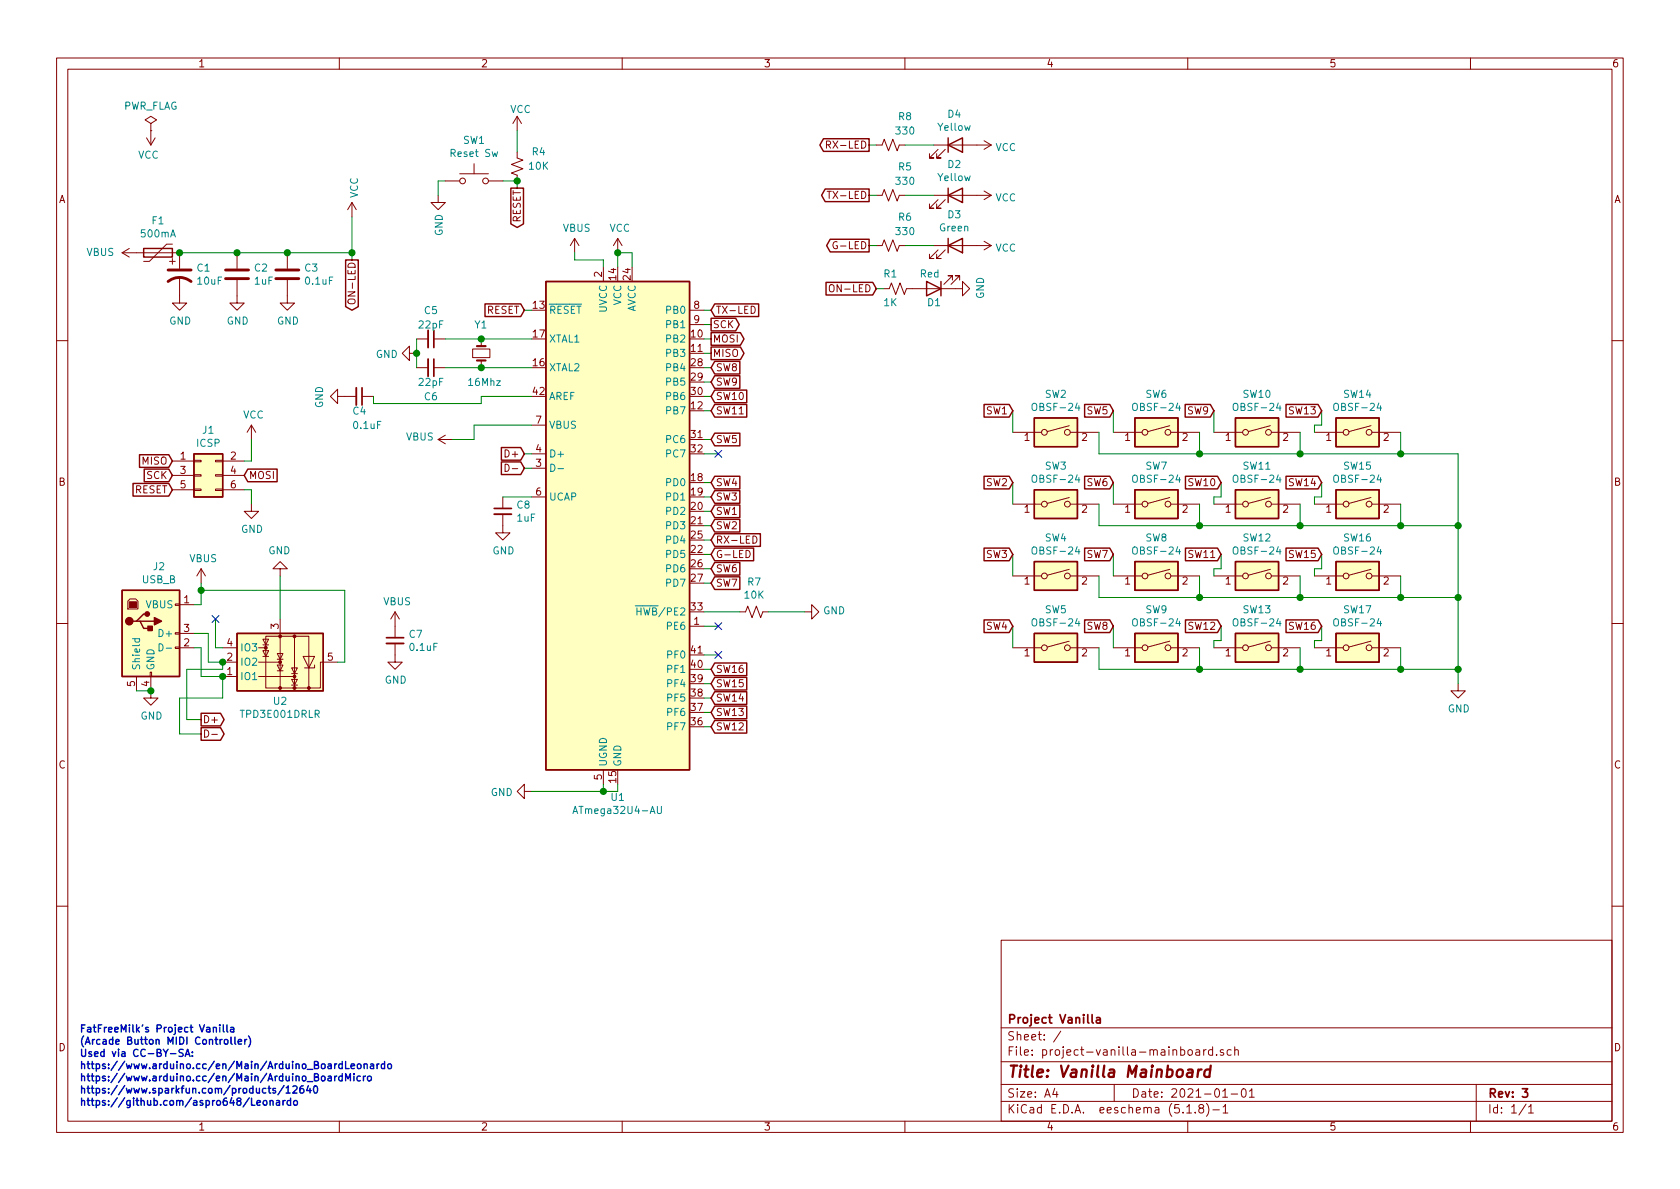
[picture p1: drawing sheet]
<svg xmlns="http://www.w3.org/2000/svg" width="297mm" height="210mm" viewBox="0 0 297 210" stroke-linecap="round" stroke-linejoin="round" font-family="sans-serif">
<g fill="none" stroke="#840000" stroke-width=".18">
<path d="M10 10.3h277v189.9h-277zM12 12.2h273v186.1h-273zM60 10.3v1.9M110 10.3v1.9M160 10.3v1.9M210 10.3v1.9M260 10.3v1.9M25.9 24.4l.8 1.2M26.7 21.8l1-.6-1-.6-1 .6 1 .6v1.3M26.7 23.1h.1M26.7 23.1v2.5M27.4 24.4l-.7 1.2"/>
<path d="M62.2 35.8l-.7 1.3M62.2 35.8v2.5M62.2 35.8l.8 1.3M77.5 34.5v1.3h1.2l-1.2 1.3-1.3-1.3h1.3M78.7 32h2.6M81.3 30.7h5.1M83.8 29v1.7M86.4 32h2.5M91.4 26.9v1l1.1 .4-2.1 .8 2.1 .7-2.1 .8 1 .4v1M91.4 20.6v2.5M91.4 20.6l-.7 1.2M91.4 20.6l.8 1.2"/>
<path d="M146.1 25.6l.6-.1 .2-.1-.1-.3-.2-.2h-.5v1.3M146.3 33.8h.7M154.9 34.5h1.1l.3-1 .8 2.1 .8-2.1 .7 2.1 .4-1.1h1M154.9 25.6h1.1l.3-1 .8 2.1 .8-2.1 .7 2.1 .4-1.1h1M165.1 34.5h10.2M165.1 25.6h10.2M165.9 26.4l-1.6 1.5h.8h-.8v-.7M165.9 35.3l-1.6 1.5h.8h-.8v-.7M167.1 26.4l-1.5 1.5h.8h-.8v-.7M167.1 35.3l-1.5 1.5h.8h-.8v-.7M174 33.8l1.3 .7M174 24.9l1.3 .7"/>
<path d="M175.3 34.5l-1.3 .8M175.3 25.6l-1.3 .8M21.6 44.7h10.1v2.8M21.6 44.7l1.3 .8M22.9 43.9l-1.3 .8M30 46.2h1M30.5 43.2h-1l-3.1 3h-1M30.5 45.7v1M31.7 49v4.6h1.3l-1.3 1.3-1.2-1.3h1.2M41.9 49.5v4.1h1.3l-1.3 1.3-1.3-1.3h1.3M41.9 44.7v2.8M50.8 49.5v4.1h1.3l-1.3 1.3-1.3-1.3h1.3"/>
<path d="M50.8 44.7v2.8M61.7 52.9a.88 .88 0 0 1 1.1 .3l-.1 .3a.83 .83 0 0 1-1.2-.1zM73.7 59.9h2M76.7 59.9h2M85.1 59.9v1.3M101.6 42.2l-.8 1.2M101.6 42.2v2.5M101.6 42.2l.8 1.2M106.7 47.2v2.6M109.2 42.2l-.7 1.2M109.2 42.2v2.5M109.2 42.2l.8 1.2"/>
<path d="M121.9 54.9h2.6M121.9 57.4h2.6M132.8 54.1a.64 .64 0 0 1 .7 .7 .64 .64 0 0 1-.7 .6zM146.7 50.5a.45 .45 0 0 1 .7 0 .88 .88 0 0 1-.2 1.1h-.4a1.07 1.07 0 0 1-.1-1.1zM148 42.8a.59 .59 0 0 0-.7 .6 .59 .59 0 0 0 .7 .5l.1-.4h-.3M154.9 43.4h1.1l.3-1 .8 2 .8-2 .7 2 .4-1h1M156.2 51h1l.4-1 .8 2.1 .7-2.1 .8 2.1 .4-1.1h9.9v-1.2l1.2 1.2-1.2 1.3v-1.3M165.1 43.4h10.2M165.9 44.2l-1.6 1.5h.8h-.8v-.7M167.1 44.2l-1.5 1.5h.8h-.8v-.7M168.4 49.5v-.7h-.8h.8l-1.5 1.5M169.7 49.5v-.7h-.8h.8l-1.6 1.5"/>
<path d="M174 42.7l1.3 .7M175.3 43.4l-1.3 .8M10 60.2h2M44.4 75.2l-.7 1.2M44.4 75.2v2.5M44.4 75.2l.8 1.2M59.7 70.1v-1.3l-1.3 1.3 1.3 1.3v-1.3h3.3M64 70.1h2M72.4 62.5v-1.3l-1.3 1.3 1.3 1.2v-1.2h1.3M73.7 65h2M76.7 65h2M77.5 77.7l1.2 .8"/>
<path d="M77.5 77.7h2.5M78.7 77l-1.2 .7M83.6 61.7h3v1.5h-3zM85.1 63.7v1.3M94 75.2h2.5M179.1 76.4h5M189.1 75.3l-3.9 1M189.2 76.4h5.1M196.8 76.4h5.1M206.8 75.3l-3.9 1M207 76.4h5.1M214.6 76.4h5.1"/>
<path d="M224.6 75.3l-3.9 1M224.8 76.4h5.1M232.4 76.4h5.1M242.4 75.3l-3.9 1M242.6 76.4h5M285 60.2h2M30.5 81.5h3.8M30.5 84.1h3.8M30.5 86.6h3.8M34.3 86.5h1.3v.2h-1.3zM34.3 81.4h1.3v.3h-1.3zM34.3 83.9h1.3v.3h-1.3z"/>
<path d="M38.1 86.5h1.3v.2h-1.3zM38.1 81.4h1.3v.3h-1.3zM38.1 83.9h1.3v.3h-1.3zM39.4 81.5h3.8M39.4 84.1h3.8M39.4 86.6h3.8M44.4 89.1v1.3h1.3l-1.3 1.3-1.2-1.3h1.2M88.9 90.9v3.3h1.3l-1.3 1.3-1.3-1.3h1.3M88.9 87.9v2M89.3 82.1a.64 .64 0 0 1 .7 .6 .64 .64 0 0 1-.7 .7zM90.6 82.9h.9M94 82.8h2.5"/>
<path d="M94 80.3h2.5M94 87.9h2.5M131.9 97.3a.64 .64 0 0 1 .7 .7 .64 .64 0 0 1-.7 .6zM133.1 94.8a.64 .64 0 0 1 .7 .6 .64 .64 0 0 1-.7 .7zM179.1 89.1h5M189.1 88l-3.9 1M189.2 89.1h5.1M196.8 89.1h5.1M206.8 88l-3.9 1M207 89.1h5.1M214.6 89.1h5.1M224.6 88l-3.9 1"/>
<path d="M224.8 89.1h5.1M232.4 89.1h5.1M242.4 88l-3.9 1M242.6 89.1h5M10 110.3h2M23 105.9h1l.4 .4v1.4h-1.8v-1.4zM24.1 119.6v2.6M26.5 118.9h.3v.7h-.3zM26.7 119.6v3.8h1.2l-1.2 1.3-1.3-1.3h1.3M31 114.4h.7v.3h-.7zM31 111.9h.7v.2h-.7zM31 106.8h.7v.3h-.7z"/>
<path d="M31.7 114.5h2.6M31.7 106.9h2.6M31.7 112h2.6M35.6 100.6l-.8 1.2M35.6 100.6v2.5M35.6 100.6l.7 1.2M39.4 119.6h2.5M39.4 117.1h2.5M39.4 114.5h2.5M45.7 119.6h6.4M45.7 117.1h3.8M45.7 114.5h1.3"/>
<path d="M46.5 113h1l-.5 1zM46.5 115.1h1l-.5 1zM46.5 114h1M46.5 116.1h1M47 112.5h7.6v9.2h-7.6zM49 115.6h1l-.5 1zM49 117.6h1l-.5 1zM49 116.6h1M49 118.6h1M49.5 100.6h1.3l-1.3-1.3-1.2 1.3h1.2v1.2M49.5 109.5v12.2M51.6 118.1h1l-.5 1z"/>
<path d="M51.6 119.1h1M52.1 112.5v9.2M53.6 116.1h2l-1 2zM55.6 117.6v.5h-1.8M59.7 117.1h-3.1v4.6h-2M69.8 113.8v3.3h1.3l-1.3 1.3-1.2-1.3h1.2M69.8 108.2l-.7 1.3M69.8 108.2v4.6M69.8 108.2l.8 1.3M121.9 110.7h2.6M130.8 108.2h1l.4-1 .8 2 .7-2 .8 2 .4-1h1M142.2 108.2h1.3v-1.3l1.3 1.3-1.3 1.3v-1.3"/>
<path d="M179.1 114.5h5M179.1 101.8h5M189.1 100.7l-3.9 1M189.1 113.4l-3.9 1M189.2 114.5h5.1M189.2 101.8h5.1M196.8 114.5h5.1M196.8 101.8h5.1M206.8 100.7l-3.9 1M206.8 113.4l-3.9 1M207 114.5h5.1M207 101.8h5.1"/>
<path d="M214.6 114.5h5.1M214.6 101.8h5.1M224.6 100.7l-3.9 1M224.6 113.4l-3.9 1M224.8 114.5h5.1M224.8 101.8h5.1M232.4 114.5h5.1M232.4 101.8h5.1M242.4 100.7l-3.9 1M242.4 113.4l-3.9 1M242.6 114.5h5M242.6 101.8h5"/>
<path d="M285 110.3h2M36.2 129.1a.64 .64 0 0 1 .7 .6 .64 .64 0 0 1-.7 .6zM37.4 129.9h1M51.6 120.1h1l-.5 1.1zM51.6 121.2h1M92.7 139.9v-1.2l-1.3 1.2 1.3 1.3v-1.3h1.3M106.7 136.1v2.6M257.8 120.9v1.3h1.3l-1.3 1.2-1.3-1.2h1.3M10 160.2h2M177 166.3h108v32h-108zM285 160.2h2M60 198.3v1.9"/>
<path d="M110 198.3v1.9M160 198.3v1.9M177 194.8h108M177 191.8h108M177 187.8h108M177 181.8h108M186.5 192.5l-.4 1h1M186.8 193v1M187.6 182.3l-1.3 2M197 191.8v3M209.8 195.8l.5-.5v1.5M209.8 196.8h.9"/>
<path d="M210 198.3v1.9M210.1 185.7l.2-.1 .4 .1v.8l-.2 .1-.4-.1zM211.3 196.7v.1M211.5 185.7h.5l.1 .9M212.1 186h-.5l-.2 .3 .1 .2 .1 .1 .5-.1M212.2 196l-.2-.3v-.2l.2-.2 .5 .1 .1 .2v.2l-.7 .2a.48 .48 0 0 0-.1 .7l.2 .1 .6-.1a.48 .48 0 0 0-.3-.7M212.8 185.6v1M213.3 185.6l-.3 .1-.2 .2M213.3 195.1a1.71 1.71 0 0 1 0 2.3M214.4 185.7l-.4-.1-.3 .3v.6l.3 .1 .4-.1M214.4 185.1v1.5M214.5 196.3h1.1"/>
<path d="M215.1 186.5v.1M216.2 193l.4-.5v1.5M216.2 194h.8M216.3 195.8l.4-.5v1.5M216.3 196.8h.8M216.3 185.7l-.3-.1-.3 .2 .1 .2 .5 .2v.3h-.6M217.7 185.7l-.5-.1-.2 .3 .1 .6h.6M217.7 193.5h1.1M218.3 185.7l.2-.1 .4 .1v.9M218.3 185.1v1.5M219.6 192.7l.4-.2a.94 .94 0 0 1 0 1.5 .82 .82 0 0 1-.4-1.3zM220.9 193l.4-.5v1.5"/>
<path d="M220.9 194h.9M260 198.3v1.9M261 191.8v6.5M269.8 195.2l-1.2 2M270.3 195.8l.4-.5v1.5M270.3 196.8h.8"/>
<circle cx="81.8" cy="32" r=".51"/>
<circle cx="85.9" cy="32" r=".51"/>
<circle cx="184.7" cy="76.4" r=".51"/>
<circle cx="188.7" cy="76.4" r=".51"/>
<circle cx="202.4" cy="76.4" r=".51"/>
<circle cx="206.5" cy="76.4" r=".51"/>
<circle cx="220.2" cy="76.4" r=".51"/>
<circle cx="224.3" cy="76.4" r=".51"/>
<circle cx="238" cy="76.4" r=".51"/>
<circle cx="242.1" cy="76.4" r=".51"/>
<circle cx="184.7" cy="89.1" r=".51"/>
<circle cx="188.7" cy="89.1" r=".51"/>
<circle cx="202.4" cy="89.1" r=".51"/>
<circle cx="206.5" cy="89.1" r=".51"/>
<circle cx="220.2" cy="89.1" r=".51"/>
<circle cx="224.3" cy="89.1" r=".51"/>
<circle cx="238" cy="89.1" r=".51"/>
<circle cx="242.1" cy="89.1" r=".51"/>
<circle cx="184.7" cy="114.5" r=".51"/>
<circle cx="184.7" cy="101.8" r=".51"/>
<circle cx="188.7" cy="101.8" r=".51"/>
<circle cx="188.7" cy="114.5" r=".51"/>
<circle cx="202.4" cy="114.5" r=".51"/>
<circle cx="202.4" cy="101.8" r=".51"/>
<circle cx="206.5" cy="101.8" r=".51"/>
<circle cx="206.5" cy="114.5" r=".51"/>
<circle cx="220.2" cy="101.8" r=".51"/>
<circle cx="220.2" cy="114.5" r=".51"/>
<circle cx="224.3" cy="101.8" r=".51"/>
<circle cx="224.3" cy="114.5" r=".51"/>
<circle cx="238" cy="114.5" r=".51"/>
<circle cx="238" cy="101.8" r=".51"/>
<circle cx="242.1" cy="101.8" r=".51"/>
<circle cx="242.1" cy="114.5" r=".51"/>
</g>
<path d="M76.7 58.4v3.1M64 68.6v3M76.7 63.5v3M87.4 89.9h3M68.3 112.8h3.1M193.1 179.4v1.3l.2 .2M193.9 180h.6v.9M194.5 180.3l-.5 .1-.2 .2 .1 .2 .1 .1 .5-.1M269.2 192.5h.9l-.5 .6 .4 .1v.7l-.2 .1-.6-.1" fill="none" stroke="#840000" stroke-width=".3"/>
<path d="M210.1 189.2h.7l.1 .2-.2 1M210.9 189.6l-.7 .1a.4 .4 0 0 0-.4 .3 .4 .4 0 0 0 .3 .4l.7-.1M211.9 189.1l-.2 1.3M212.4 189.1a.54 .54 0 0 0-.6 .4M214 189.2a.68 .68 0 0 0-1 .3l-.1 .6 .2 .2 .1 .1 .6-.1M214.1 188.4l-.3 2" fill="none" stroke="#840000" stroke-width=".41"/>
<g fill="#ffffc2" stroke="#ffffc2" stroke-width=".18">
<path d="M34.3 80.3h5.1v7.6h-5.1z"/>
<path d="M41.9 112h15.2v10.2h-15.2z"/>
<path d="M182.9 99.3h7.6v5.1h-7.6z"/>
<path d="M200.7 73.9h7.6v5.1h-7.6z"/>
<path d="M182.9 86.6h7.6v5.1h-7.6z"/>
<path d="M200.7 86.6h7.6v5.1h-7.6z"/>
<path d="M200.7 99.3h7.6v5.1h-7.6z"/>
<path d="M182.9 112h7.6v5.1h-7.6z"/>
<path d="M200.7 112h7.6v5.1h-7.6z"/>
<path d="M218.4 73.9h7.7v5.1h-7.7z"/>
<path d="M218.4 86.6h7.7v5.1h-7.7z"/>
<path d="M236.2 86.6h7.6v5.1h-7.6z"/>
<path d="M218.4 99.3h7.7v5.1h-7.7z"/>
<path d="M236.2 99.3h7.6v5.1h-7.6z"/>
<path d="M236.2 112h7.6v5.1h-7.6z"/>
<path d="M182.9 73.9h7.6v5.1h-7.6z"/>
<path d="M21.6 104.4h10.1v15.2h-10.1z"/>
<path d="M96.5 49.8h25.4v86.3h-25.4z"/>
<path d="M236.2 73.9h7.6v5.1h-7.6z"/>
<path d="M218.4 112h7.7v5.1h-7.7z"/>
</g>
<g fill="none" stroke="#840000" stroke-width=".25">
<path d="M90.3 33.3h2.3v6.3l-1.2 .6-1.1-.6zM145.6 24.5h8.1v2.3h-8.1l-.6-1.2zM145.9 33.4h7.8v2.3h-7.8l-.6-1.2zM167.6 25.6l2.6-1.2v2.5zM167.6 34.5l2.6-1.2v2.5zM167.6 24.4v2.5M167.6 33.3v2.5M25.4 43.9h5.1v1.6h-5.1zM61.1 46h2.2v8.2l-1.1 .7-1.1-.7zM85.8 53.7h6.3l.6 1.2-.6 1.1h-6.3zM96.5 49.8h25.4v86.3h-25.4zM125.7 56.3h4.4l.6 1.1-.6 1.1h-4.4z"/>
<path d="M125.7 58.8h5.2l.6 1.1-.6 1.2h-5.2zM126.4 53.7h7.7v2.3h-7.7l-.7-1.1zM146 49.9h8.3l.6 1.1-.6 1.2h-8.3zM146.8 42.3h6.9v2.2h-6.9l-.6-1.1zM163.8 49.8l2.6 1.2-2.6 1.3zM166.4 49.8v2.5M167.6 43.4l2.6-1.2v2.5zM167.6 42.2v2.5M88.6 79.1h3.5l.6 1.2-.6 1.1h-3.5zM125.7 61.4h5.2l.6 1.1-.6 1.1h-5.2zM126.4 69h5.6v2.2h-5.6l-.7-1.1zM126.4 76.6h4.4v2.2h-4.4l-.7-1.1z"/>
<path d="M126.4 71.5h5.6v2.3h-5.6l-.7-1.2zM126.4 63.9h4.4v2.2h-4.4l-.7-1.1zM126.4 66.4h4.4v2.3h-4.4l-.7-1.1zM174 71.5h4.4l.7 1.1-.7 1.2h-4.4zM182.9 73.9h7.6v5.1h-7.6zM191.8 71.5h4.4l.6 1.1-.6 1.2h-4.4zM200.7 73.9h7.6v5.1h-7.6zM209.5 71.5h4.5l.6 1.1-.6 1.2h-4.5zM218.4 73.9h7.7v5.1h-7.7zM227.4 71.5h5.6l.7 1.1-.7 1.2h-5.6zM236.2 73.9h7.6v5.1h-7.6zM23.5 85.5h6.3l.7 1.1-.7 1.1h-6.3z"/>
<path d="M24.7 80.4h5.1l.7 1.1-.7 1.1h-5.1zM25.5 83h4.3l.7 1.1-.7 1.1h-4.3zM34.3 80.3h5.1v7.6h-5.1zM43.8 83h5.2v2.2h-5.2l-.6-1.1zM88.6 81.7h3.5l.6 1.1-.6 1.1h-3.5zM126.4 91.8h4.4v2.3h-4.4l-.7-1.1zM126.4 89.3h4.4v2.2h-4.4l-.7-1.1zM126.4 96.9h6.8v2.3h-6.8l-.7-1.2zM126.4 94.4h8v2.2h-8l-.7-1.1zM126.4 84.2h4.4v2.3h-4.4l-.7-1.2zM126.4 86.8h4.4v2.2h-4.4l-.7-1.1zM126.4 99.5h4.4v2.2h-4.4l-.7-1.1z"/>
<path d="M174 84.2h4.4l.7 1.1-.7 1.2h-4.4zM174 96.9h4.4l.7 1.1-.7 1.2h-4.4zM182.9 99.3h7.6v5.1h-7.6zM182.9 86.6h7.6v5.1h-7.6zM191.8 96.9h4.4l.6 1.1-.6 1.2h-4.4zM191.8 84.2h4.4l.6 1.1-.6 1.2h-4.4zM200.7 86.6h7.6v5.1h-7.6zM200.7 99.3h7.6v5.1h-7.6zM209.6 96.9h5.7l.6 1.1-.6 1.2h-5.7zM209.6 84.2h5.7l.6 1.1-.6 1.2h-5.7zM218.4 86.6h7.7v5.1h-7.7zM218.4 99.3h7.7v5.1h-7.7z"/>
<path d="M227.4 96.9h5.6l.7 1.1-.7 1.2h-5.6zM227.4 84.2h5.6l.7 1.1-.7 1.2h-5.6zM236.2 86.6h7.6v5.1h-7.6zM236.2 99.3h7.6v5.1h-7.6zM21.6 104.4h10.1v15.2h-10.1zM24.1 109.8h.7l.6 1.3h1.3M24.8 109.8h2.5M26 108.6h-.6l-1.3 1.2h-.6M41.9 112h15.2v10.2h-15.2zM126.4 119.8h5.6v2.2h-5.6l-.7-1.1zM126.4 102h4.4v2.2h-4.4l-.7-1.1zM126.4 117.2h5.6v2.3h-5.6l-.7-1.1z"/>
<path d="M174 109.6h4.4l.7 1.1-.7 1.2h-4.4zM182.9 112h7.6v5.1h-7.6zM191.8 109.6h4.4l.6 1.1-.6 1.2h-4.4zM200.7 112h7.6v5.1h-7.6zM209.6 109.6h5.7l.6 1.1-.6 1.2h-5.7zM218.4 112h7.7v5.1h-7.7zM227.4 109.6h5.6l.7 1.1-.7 1.2h-5.6zM236.2 112h7.6v5.1h-7.6zM35.6 128.7h3.4l.6 1.1-.6 1.1h-3.4zM35.6 126.1h3.4l.6 1.1-.6 1.2h-3.4zM126.4 124.9h5.6v2.2h-5.6l-.7-1.1zM126.4 127.4h5.6v2.2h-5.6l-.7-1.1z"/>
<path d="M126.4 122.3h5.6v2.3h-5.6l-.7-1.2z"/>
</g>
<g fill="#840000" stroke="#840000" stroke-width=".18">
<path d="M22.9 106.4h1.2v1h-1.2z"/>
<circle cx="54.6" cy="121.7" r=".25"/>
<circle cx="52.1" cy="112.5" r=".25"/>
<circle cx="52.1" cy="119.6" r=".25"/>
<circle cx="52.1" cy="121.7" r=".25"/>
<circle cx="49.5" cy="112.5" r=".25"/>
<circle cx="49.5" cy="117.1" r=".25"/>
<circle cx="49.5" cy="121.7" r=".25"/>
<circle cx="47" cy="114.5" r=".25"/>
</g>
<g fill="none" stroke="#008484" stroke-width=".18">
<path d="M190.4 71.3l-.3 .9h.8M208.2 71.3l-.3 .9h.8M226 71.3l-.3 .9h.8M243.8 71.3l-.3 .9h.8M97.4 82.1a.64 .64 0 0 1 .7 .6 .64 .64 0 0 1-.7 .7zM98.7 82.9h.9M190.4 96.7l-.3 .9h.8M190.4 84l-.3 .9h.8M208.2 84l-.3 .9h.8M208.2 96.7l-.3 .9h.8M226 84l-.3 .9h.8M226 96.7l-.3 .9h.8"/>
<path d="M243.8 84l-.3 .9h.8M243.8 96.7l-.3 .9h.8M23.4 112.9h1.3M23.9 112.9v.4l.2 .3 .5-.1v-.6M28.1 113.8a.64 .64 0 0 1 .7 .7 .64 .64 0 0 1-.7 .6zM29.4 114.6h1M112.3 107.1h1.3M112.6 107.5v1.3M112.6 108.1h.7M190.4 109.4l-.3 .9h.8M208.2 109.4l-.3 .9h.8M226 109.4l-.3 .9h.8"/>
<path d="M243.8 109.4l-.3 .9h.8M101.3 143.9l.4-1.3 .4 1.3M101.4 143.5h.6M116.2 142.6v1l.3 .3 .3-.1 .1-.2v-1"/>
</g>
<path d="M29.7 49.8a3.3 3.3 0 0 1 4.1 0M29.7 47.7h4.1M39.9 49.3h4M39.9 47.7h4M48.8 49.3h4M48.8 47.7h4" fill="none" stroke="#840000" stroke-width=".51"/>
<path d="M75.7 58.4v3.1M63 68.6v3M75.7 63.5v3M87.4 90.9h3M68.3 113.8h3.1" fill="none" stroke="#840000" stroke-width=".33"/>
<g fill="#840000" stroke="#840000" stroke-width=".25">
<path d="M26.2 110.7h.7v.8h-.7z"/>
<path d="M27.3 109.2l1.3 .6-1.3 .7z"/>
<circle cx="22.9" cy="109.8" r=".63"/>
<circle cx="26" cy="108.6" r=".38"/>
</g>
<path d="M84.3 61.2h1.6M84.3 63.7h1.6" fill="none" stroke="#840000" stroke-width=".38"/>
<g fill="none" stroke="#008400" stroke-width=".18">
<path d="M62.2 38.3v7.7M78.7 32h-1.2v2.5M88.9 32h2.5v1.3M91.4 23.1v3.8M153.7 25.6h1.2M153.7 34.5h1.2M160 25.6h5.1M160 34.5h5.1M31.7 44.7h30.5M73.7 59.9v5.1M78.7 59.9h15.3M92.7 54.9h1.3"/>
<path d="M101.6 44.7v1.3h5.1v1.2M109.2 47.2v-2.5h2.6v2.5M124.5 54.9h1.2M124.5 57.4h1.2M124.5 59.9h1.2M153.7 43.4h1.2M154.9 51h1.3M160 43.4h5.1M44.4 77.7v3.8h-1.2M66 70.1v1.3h19.1v-1.3h8.9M78.7 65h15.3M94 75.2h-10.2v2.5h-3.8"/>
<path d="M124.5 77.7h1.2M124.5 62.5h1.2M124.5 65h1.2M124.5 67.6h1.2M124.5 70.1h1.2M124.5 72.6h1.2M179.1 72.6v3.8M194.3 76.4v3.9h63.5v40.6M196.8 72.6v3.8M212.1 76.4v3.9M214.6 72.6v3.8M229.9 76.4v3.9"/>
<path d="M233.7 72.6v2.6h-1.3v1.2M247.6 76.4v3.9M43.2 86.6h1.2v2.5M88.9 87.9h5.1M92.7 80.3h1.3M92.7 82.8h1.3M124.5 87.9h1.2M124.5 80.3h2.5M124.5 95.5h1.2M124.5 85.3h1.2M124.5 90.4h1.2M124.5 93h1.2"/>
<path d="M124.5 98h1.2M179.1 85.3v3.8M179.1 98v3.8M194.3 89.1v3.9h63.5M196.8 85.3v3.8M196.8 98v3.8M212.1 89.1v3.9M215.9 85.3v2.6h-1.3v1.2M215.9 98v2.6h-1.3v1.2M229.9 89.1v3.9M233.7 85.3v2.6h-1.3v1.2M233.7 98v2.6h-1.3v1.2"/>
<path d="M247.6 89.1v3.9M34.3 112h2.5v5.1h2.6v1.3h-6.4v8.8h2.6M34.3 114.5h1.3v5.1h3.8v3.8h-7.7v6.4h3.9M35.6 104.4h25.4v12.7h-1.3M35.6 103.1v3.8h-1.3M38.1 109.5v5h1.3M49.5 101.8v7.7M124.5 118.4h1.2M124.5 100.6h1.2M124.5 103.1h1.2M124.5 110.7h2.5M124.5 115.8h2.5"/>
<path d="M124.5 108.2h6.3M135.9 108.2h6.3M179.1 110.7v3.8M194.3 114.5v3.9h63.5M194.3 101.8v3.9h63.5M196.8 110.7v3.8M212.1 101.8v3.9M212.1 114.5v3.9M215.9 110.7v2.6h-1.3v1.2M229.9 101.8v3.9M229.9 114.5v3.9M233.7 110.7v2.6h-1.3v1.2"/>
<path d="M247.6 101.8v3.9M247.6 114.5v3.9M24.1 122.2h2.6M106.7 138.7v1.2M109.2 138.7v1.2h-15.2M124.5 123.4h1.2M124.5 120.9h1.2M124.5 126h1.2M124.5 128.5h1.2"/>
</g>
<g fill="none" stroke="#0000c2" stroke-width=".25">
<path d="M32.4 185.6l-.5-.1-.3 .3 .2 .3 .5 .2v.4l-.1 .1h-.6M32.7 186.8l.5-1.3 .4 1.3M32.9 186.5h.6M34 186.7v.1M34 186v.2M38.9 181.2v.2M38.9 181.7v.8M39.5 181.2v1.1l.1 .2M40.1 181.2v1.1l.2 .2M40.8 181.7h.5v.8M41.3 182h-.4l-.2 .2 .1 .2h.5M41.5 183.4v1.1l.2 .2"/>
<path d="M42.1 184.2l.6-.1v-.2l-.4-.1-.2 .2 .1 .6h.5M43.3 183.8v.9M43.6 183.8l-.2 .1-.1 .1M43.9 183.2a1.47 1.47 0 0 1 0 1.9M46.7 194.7l.3-.1 .1 .1v.7h-.3l-.3-.2zM47.8 194.7l.1-.1 .3 .1 .1 .7M47.8 194.6v.8M48.9 194.7h.5v.7M49.4 194.9l-.4 .1-.2 .1 .1 .3h.5M50 194.6v.8M50.2 192l-1.1 1.6M50.4 194.6l-.4 .2"/>
<path d="M50.6 192.4l.4-.4v1.3M50.6 193.3h.7M51.4 194.7l-.4-.1-.2 .2 .1 .6h.5M51.4 194.2v1.2M51.8 192.1l.5-.1 .2 .1v.3v.2l-.8 .7h.8M52 194.7l.3-.1 .2 .1v.7h-.3l-.2-.1-.1-.5zM53.6 192l-.4 .1a.87 .87 0 0 0 0 1.2l.4-.1 .1-.4-.2-.3h-.3l-.2 .3M54.5 192l-.3 .9h.8M54.8 192.5v.8M55.5 192.1l.2-.1a.67 .67 0 0 1 .5 .7 .67 .67 0 0 1-.5 .6l-.3-.5zM59.2 190.3v.8M59.5 190.3l-.3 .2"/>
<path d="M60.5 190.3h-.4l-.2 .2 .1 .6h.5M60.5 189.9v1.2M61.1 191.1v-1.2l.4 .9 .5-.9v1.2M62.1 188.5l.6-.1-.1-.2-.3-.1-.2 .2v.6h.5M62.6 189.9v.1M62.6 190.3v.8M63.2 188.3l.2-.2 .4 .2v.4l-.1 .2-.3 .1-.2-.2zM63.7 190.3h-.4l-.2 .2 .1 .6h.5M64.3 190.3v.8M64.4 188.3l.2-.2 .3 .1v.8M64.4 188.1v.9M64.6 190.3l-.3 .2"/>
<path d="M65.1 190.3h.3l.3 .2-.2 .6h-.3l-.2-.2zM65.5 188.2h.5l.1 .8M66.1 188.4l-.4 .1-.2 .2v.2h.6M66.7 188.1v.9M67 188.1l-.3 .3M68 188.2l-.4-.1-.2 .3 .1 .5h.5M68 187.7v1.3M68.6 188.3l.2-.2 .4 .2v.4l-.1 .2-.3 .1-.2-.2z"/>
</g>
<g fill="#008400" stroke="#008400" stroke-width=".25">
<circle cx="62.2" cy="44.7" r=".51"/>
<circle cx="26.7" cy="122.2" r=".51"/>
<circle cx="106.7" cy="139.9" r=".51"/>
<circle cx="109.2" cy="44.7" r=".51"/>
<circle cx="229.9" cy="118.4" r=".51"/>
<circle cx="73.7" cy="62.5" r=".51"/>
<circle cx="91.4" cy="32" r=".51"/>
<circle cx="85.1" cy="59.9" r=".51"/>
<circle cx="85.1" cy="65" r=".51"/>
<circle cx="247.7" cy="118.4" r=".51"/>
<circle cx="212.1" cy="118.4" r=".51"/>
<circle cx="50.8" cy="44.7" r=".51"/>
<circle cx="229.9" cy="105.7" r=".51"/>
<circle cx="212.1" cy="93" r=".51"/>
<circle cx="229.9" cy="93" r=".51"/>
<circle cx="35.6" cy="104.4" r=".51"/>
<circle cx="247.7" cy="93" r=".51"/>
<circle cx="41.9" cy="44.7" r=".51"/>
<circle cx="31.8" cy="44.7" r=".51"/>
<circle cx="257.8" cy="105.7" r=".51"/>
<circle cx="212.1" cy="105.7" r=".51"/>
<circle cx="257.8" cy="93" r=".51"/>
<circle cx="39.4" cy="117.1" r=".51"/>
<circle cx="247.7" cy="80.3" r=".51"/>
<circle cx="229.9" cy="80.3" r=".51"/>
<circle cx="212.1" cy="80.3" r=".51"/>
<circle cx="39.4" cy="119.6" r=".51"/>
<circle cx="247.7" cy="105.7" r=".51"/>
<circle cx="257.8" cy="118.4" r=".51"/>
</g>
<path d="M126.4 79.6l1.2 1.3M127.6 79.6l-1.2 1.3M37.5 108.9l1.2 1.2M38.7 108.9l-1.2 1.2M126.4 115.2l1.2 1.2M126.4 110.1l1.2 1.2M127.6 115.2l-1.2 1.2M127.6 110.1l-1.2 1.2" fill="none" stroke="#000084" stroke-width=".18"/>
<text font-size="2.8" fill="#840000" x="178" y="190.5">Title: Vanilla Mainboard</text>
<g font-size="2.1" fill="#840000">
<text x="178" y="184">Sheet: /</text>
<text x="178" y="181">Project Vanilla</text>
<text x="178" y="186.7">File: project-vanilla-mainboard.sch</text>
<text x="178" y="196.9">KiCad E.D.A. eeschema (5.1.8)-1</text>
<text x="178" y="194.1">Size: A4</text>
<text x="200" y="194.1">Date: 2021-01-01</text>
<text x="263" y="194.1">Rev: 3</text>
<text x="263" y="196.9">Id: 1/1</text>
</g>
<g font-size="1.8" fill="#840000">
<text x="35" y="11.9">1</text>
<text x="85" y="11.9">2</text>
<text x="135" y="11.9">3</text>
<text x="185" y="11.9">4</text>
<text x="235" y="11.9">5</text>
<text x="285" y="11.9">6</text>
<text x="146.8" y="26.3">RX-LED</text>
<text x="10.4" y="35.9">A</text>
<text x="147" y="35.2">TX-LED</text>
<text x="285.4" y="35.9">A</text>
<text x="92.1" y="39.4" transform="rotate(-90 92.1 39.4)">RESET</text>
<text x="147.9" y="44.1">G-LED</text>
<text x="62.9" y="53" transform="rotate(-90 62.9 53)">ON-LED</text>
<text x="106.4" y="49" transform="rotate(-90 106.4 49)">2</text>
<text x="109" y="49.5" transform="rotate(-90 109 49.5)">14</text>
<text x="111.5" y="49.5" transform="rotate(-90 111.5 49.5)">24</text>
<text x="147.4" y="51.7">ON-LED</text>
<text x="86" y="55.5">RESET</text>
<text x="94.3" y="54.6">13</text>
<text x="94.3" y="59.7">17</text>
<text x="122.2" y="59.7">10</text>
<text x="122.7" y="54.6">8</text>
<text x="122.7" y="57.1">9</text>
<text x="126" y="58">SCK</text>
<text x="126.5" y="55.5">TX-LED</text>
<text x="94.3" y="64.8">16</text>
<text x="122.2" y="62.2">11</text>
<text x="122.2" y="64.8">28</text>
<text x="126" y="63.1">MISO</text>
<text x="126" y="60.6">MOSI</text>
<text x="126.5" y="65.7">SW8</text>
<text x="94.3" y="69.8">42</text>
<text x="122.2" y="67.3">29</text>
<text x="122.2" y="69.8">30</text>
<text x="126.5" y="70.7">SW10</text>
<text x="126.5" y="68.2">SW9</text>
<text x="94.8" y="74.9">7</text>
<text x="122.2" y="72.4">12</text>
<text x="122.2" y="77.5">31</text>
<text x="126.5" y="73.3">SW11</text>
<text x="174.4" y="73.3">SW1</text>
<text x="181.1" y="78">1</text>
<text x="191.3" y="78">2</text>
<text x="192.2" y="73.3">SW5</text>
<text x="198.9" y="78">1</text>
<text x="209.1" y="78">2</text>
<text x="210" y="73.3">SW9</text>
<text x="216.7" y="78">1</text>
<text x="226.8" y="78">2</text>
<text x="228.1" y="73.3">SW13</text>
<text x="234.5" y="78">1</text>
<text x="244.6" y="78">2</text>
<text x="25.2" y="82.2">MISO</text>
<text x="31.9" y="81.3">1</text>
<text x="31.9" y="83.8">3</text>
<text x="40.8" y="81.3">2</text>
<text x="40.8" y="83.8">4</text>
<text x="89.6" y="80.9">D+</text>
<text x="94.8" y="82.5">3</text>
<text x="94.8" y="80">4</text>
<text x="122.2" y="80">32</text>
<text x="126.5" y="78.4">SW5</text>
<text x="10.4" y="85.9">B</text>
<text x="23.8" y="87.2">RESET</text>
<text x="26" y="84.7">SCK</text>
<text x="31.9" y="86.4">5</text>
<text x="40.8" y="86.4">6</text>
<text x="44" y="84.7">MOSI</text>
<text x="94.8" y="87.6">6</text>
<text x="122.2" y="85.1">18</text>
<text x="122.2" y="87.6">19</text>
<text x="126.5" y="86">SW4</text>
<text x="126.5" y="88.5">SW3</text>
<text x="174.4" y="86">SW2</text>
<text x="192.2" y="86">SW6</text>
<text x="210.3" y="86">SW10</text>
<text x="228.1" y="86">SW14</text>
<text x="285.4" y="85.9">B</text>
<text x="122.2" y="90.2">20</text>
<text x="122.2" y="92.7">21</text>
<text x="122.2" y="95.2">25</text>
<text x="126.5" y="93.6">SW2</text>
<text x="126.5" y="91.1">SW1</text>
<text x="181.1" y="90.7">1</text>
<text x="191.3" y="90.7">2</text>
<text x="198.9" y="90.7">1</text>
<text x="209.1" y="90.7">2</text>
<text x="216.7" y="90.7">1</text>
<text x="226.8" y="90.7">2</text>
<text x="234.5" y="90.7">1</text>
<text x="244.6" y="90.7">2</text>
<text x="122.2" y="97.8">22</text>
<text x="122.2" y="100.3">26</text>
<text x="126.5" y="98.7">G-LED</text>
<text x="126.5" y="96.1">RX-LED</text>
<text x="126.5" y="101.2">SW6</text>
<text x="174.4" y="98.7">SW3</text>
<text x="192.2" y="98.7">SW7</text>
<text x="210.3" y="98.7">SW11</text>
<text x="228.1" y="98.7">SW15</text>
<text x="32.5" y="106.7">1</text>
<text x="122.2" y="102.9">27</text>
<text x="122.2" y="107.9">33</text>
<text x="126.5" y="103.8">SW7</text>
<text x="181.1" y="103.4">1</text>
<text x="191.3" y="103.4">2</text>
<text x="198.9" y="103.4">1</text>
<text x="209.1" y="103.4">2</text>
<text x="216.7" y="103.4">1</text>
<text x="226.8" y="103.4">2</text>
<text x="234.5" y="103.4">1</text>
<text x="244.6" y="103.4">2</text>
<text x="32.5" y="111.8">3</text>
<text x="49.3" y="111.2" transform="rotate(-90 49.3 111.2)">3</text>
<text x="122.7" y="110.5">1</text>
<text x="174.4" y="111.4">SW4</text>
<text x="192.2" y="111.4">SW8</text>
<text x="210.3" y="111.4">SW12</text>
<text x="228.1" y="111.4">SW16</text>
<text x="32.5" y="114.3">2</text>
<text x="40.2" y="119.4">1</text>
<text x="40.2" y="116.8">2</text>
<text x="40.2" y="114.3">4</text>
<text x="57.9" y="116.8">5</text>
<text x="122.2" y="118.1">40</text>
<text x="122.2" y="115.6">41</text>
<text x="126.5" y="119">SW16</text>
<text x="181.1" y="116.1">1</text>
<text x="191.3" y="116.1">2</text>
<text x="198.9" y="116.1">1</text>
<text x="209.1" y="116.1">2</text>
<text x="216.7" y="116.1">1</text>
<text x="226.8" y="116.1">2</text>
<text x="234.5" y="116.1">1</text>
<text x="244.6" y="116.1">2</text>
<text x="23.9" y="121.4" transform="rotate(-90 23.9 121.4)">5</text>
<text x="26.4" y="121.4" transform="rotate(-90 26.4 121.4)">4</text>
<text x="122.2" y="125.7">37</text>
<text x="122.2" y="123.2">38</text>
<text x="122.2" y="120.6">39</text>
<text x="126.5" y="124.1">SW14</text>
<text x="126.5" y="121.5">SW15</text>
<text x="35.8" y="127.9">D+</text>
<text x="122.2" y="128.3">36</text>
<text x="126.5" y="126.6">SW13</text>
<text x="126.5" y="129.2">SW12</text>
<text x="10.4" y="135.9">C</text>
<text x="106.4" y="137.9" transform="rotate(-90 106.4 137.9)">5</text>
<text x="285.4" y="135.9">C</text>
<text x="109" y="138.4" transform="rotate(-90 109 138.4)">15</text>
<text x="10.4" y="185.9">D</text>
<text x="285.4" y="185.9">D</text>
<text x="35" y="199.9">1</text>
<text x="85" y="199.9">2</text>
<text x="135" y="199.9">3</text>
<text x="185" y="199.9">4</text>
<text x="235" y="199.9">5</text>
<text x="285" y="199.9">6</text>
</g>
<g font-size="1.8" fill="#008484">
<text x="21.7" y="19.4">PWR_FLAG</text>
<text x="90.2" y="20">VCC</text>
<text x="158.5" y="23.8">330</text>
<text x="158.9" y="21.3">R8</text>
<text x="165.9" y="23.1">Yellow</text>
<text x="167.6" y="20.8">D4</text>
<text x="24.4" y="28.1">VCC</text>
<text x="79.9" y="27.8">Reset Sw</text>
<text x="81.9" y="25.4">SW1</text>
<text x="94.1" y="27.5">R4</text>
<text x="167.6" y="29.7">D2</text>
<text x="176" y="26.7">VCC</text>
<text x="63.3" y="35" transform="rotate(-90 63.3 35)">VCC</text>
<text x="93.6" y="30">10K</text>
<text x="158.5" y="32.7">330</text>
<text x="158.9" y="30.1">R5</text>
<text x="165.9" y="32">Yellow</text>
<text x="176" y="35.6">VCC</text>
<text x="25" y="42">500mA</text>
<text x="26.9" y="39.7">F1</text>
<text x="78.3" y="41.8" transform="rotate(-90 78.3 41.8)">GND</text>
<text x="99.5" y="41">VBUS</text>
<text x="107.7" y="41">VCC</text>
<text x="158.5" y="41.6">330</text>
<text x="158.9" y="39">R6</text>
<text x="166.2" y="40.9">Green</text>
<text x="167.6" y="38.6">D3</text>
<text x="15.3" y="45.3">VBUS</text>
<text x="176" y="44.5">VCC</text>
<text x="34.9" y="48">C1</text>
<text x="35" y="50.3">10uF</text>
<text x="45" y="48">C2</text>
<text x="45.1" y="50.3">1uF</text>
<text x="53.9" y="48">C3</text>
<text x="54.1" y="50.3">0.1uF</text>
<text x="156.3" y="49.1">R1</text>
<text x="162.7" y="49.1">Red</text>
<text x="174" y="52.9" transform="rotate(-90 174 52.9)">GND</text>
<text x="29.9" y="57.4">GND</text>
<text x="40.1" y="57.4">GND</text>
<text x="49" y="57.4">GND</text>
<text x="74.1" y="58.1">22pF</text>
<text x="75.1" y="55.5">C5</text>
<text x="84" y="58.1">Y1</text>
<text x="97" y="55.5">RESET</text>
<text x="107.3" y="55.3" transform="rotate(-90 107.3 55.3)">UVCC</text>
<text x="109.9" y="54" transform="rotate(-90 109.9 54)">VCC</text>
<text x="112.4" y="55.3" transform="rotate(-90 112.4 55.3)">AVCC</text>
<text x="118" y="55.5">PB0</text>
<text x="118" y="58">PB1</text>
<text x="156.3" y="54.1">1K</text>
<text x="164" y="54.1">D1</text>
<text x="66.4" y="63.3">GND</text>
<text x="97" y="65.7">XTAL2</text>
<text x="97" y="60.6">XTAL1</text>
<text x="118" y="60.6">PB2</text>
<text x="118" y="63.1">PB3</text>
<text x="118" y="65.7">PB4</text>
<text x="74.1" y="68.2">22pF</text>
<text x="75.1" y="70.8">C6</text>
<text x="83" y="68.2">16Mhz</text>
<text x="97" y="70.7">AREF</text>
<text x="118" y="68.2">PB5</text>
<text x="118" y="70.7">PB6</text>
<text x="184.8" y="70.4">SW2</text>
<text x="202.6" y="70.4">SW6</text>
<text x="219.8" y="70.4">SW10</text>
<text x="237.6" y="70.4">SW14</text>
<text x="35.9" y="76.7">J1</text>
<text x="43" y="74">VCC</text>
<text x="57.1" y="72.2" transform="rotate(-90 57.1 72.2)">GND</text>
<text x="62.4" y="73.3">C4</text>
<text x="62.6" y="75.9">0.1uF</text>
<text x="71.8" y="77.9">VBUS</text>
<text x="97" y="75.8">VBUS</text>
<text x="118" y="73.3">PB7</text>
<text x="183" y="72.7">OBSF-24</text>
<text x="200.7" y="72.7">OBSF-24</text>
<text x="218.5" y="72.7">OBSF-24</text>
<text x="236.3" y="72.7">OBSF-24</text>
<text x="34.8" y="79">ICSP</text>
<text x="97" y="80.9">D+</text>
<text x="118" y="78.4">PC6</text>
<text x="118" y="80.9">PC7</text>
<text x="184.8" y="83.1">SW3</text>
<text x="202.6" y="83.1">SW7</text>
<text x="219.8" y="83.1">SW11</text>
<text x="237.6" y="83.1">SW15</text>
<text x="91.4" y="89.9">C8</text>
<text x="97" y="88.5">UCAP</text>
<text x="118" y="86">PD0</text>
<text x="118" y="88.5">PD1</text>
<text x="183" y="85.4">OBSF-24</text>
<text x="200.7" y="85.4">OBSF-24</text>
<text x="218.5" y="85.4">OBSF-24</text>
<text x="236.3" y="85.4">OBSF-24</text>
<text x="42.6" y="94.2">GND</text>
<text x="91.5" y="92.2">1uF</text>
<text x="118" y="91.1">PD2</text>
<text x="118" y="93.6">PD3</text>
<text x="184.8" y="95.8">SW4</text>
<text x="202.6" y="95.8">SW8</text>
<text x="219.8" y="95.8">SW12</text>
<text x="237.6" y="95.8">SW16</text>
<text x="27.2" y="100.8">J2</text>
<text x="33.5" y="99.4">VBUS</text>
<text x="47.4" y="98">GND</text>
<text x="87.1" y="98">GND</text>
<text x="118" y="98.7">PD5</text>
<text x="118" y="96.1">PD4</text>
<text x="118" y="101.2">PD6</text>
<text x="183" y="98.1">OBSF-24</text>
<text x="200.7" y="98.1">OBSF-24</text>
<text x="218.5" y="98.1">OBSF-24</text>
<text x="236.3" y="98.1">OBSF-24</text>
<text x="25.1" y="103.1">USB_B</text>
<text x="25.8" y="107.6">VBUS</text>
<text x="67.8" y="107">VBUS</text>
<text x="118" y="103.8">PD7</text>
<text x="131.7" y="105.9">10K</text>
<text x="132.2" y="103.6">R7</text>
<text x="28.4" y="112.6">D+</text>
<text x="72.4" y="112.8">C7</text>
<text x="113.4" y="108.8">HWB/PE2</text>
<text x="118.1" y="111.4">PE6</text>
<text x="145.5" y="108.6">GND</text>
<text x="183" y="110.8">OBSF-24</text>
<text x="184.8" y="108.5">SW5</text>
<text x="200.7" y="110.8">OBSF-24</text>
<text x="202.6" y="108.5">SW9</text>
<text x="218.5" y="110.8">OBSF-24</text>
<text x="219.8" y="108.5">SW13</text>
<text x="236.3" y="110.8">OBSF-24</text>
<text x="237.6" y="108.5">SW17</text>
<text x="24.8" y="118.6" transform="rotate(-90 24.8 118.6)">Shield</text>
<text x="27.3" y="118.6" transform="rotate(-90 27.3 118.6)">GND</text>
<text x="42.4" y="117.7">IO2</text>
<text x="42.4" y="115.2">IO3</text>
<text x="72.6" y="115.1">0.1uF</text>
<text x="118.2" y="119">PF1</text>
<text x="118.2" y="116.5">PF0</text>
<text x="42.4" y="120.3">IO1</text>
<text x="48.4" y="124.6">U2</text>
<text x="68" y="120.9">GND</text>
<text x="118.2" y="124.1">PF5</text>
<text x="118.2" y="121.5">PF4</text>
<text x="256" y="126">GND</text>
<text x="24.8" y="127.2">GND</text>
<text x="42.7" y="126.9">TPD3E001DRLR</text>
<text x="118.2" y="129.2">PF7</text>
<text x="118.2" y="126.6">PF6</text>
<text x="107.3" y="135.6" transform="rotate(-90 107.3 135.6)">UGND</text>
<text x="109.9" y="135.6" transform="rotate(-90 109.9 135.6)">GND</text>
<text x="86.8" y="140.8">GND</text>
<text x="102.1" y="143.9">ATmega32U4-AU</text>
<text x="108.1" y="141.6">U1</text>
</g>
<g font-size="1.8" fill="#0000c2">
<text x="14" y="182.6">FatFreeMilk's Project Vanilla</text>
<text x="14" y="184.7">(Arcade Button MIDI Controller)</text>
<text x="14" y="186.9">Used via CC-BY-SA:</text>
<text x="14" y="189">https://www.arduino.cc/en/Main/Arduino_BoardLeonardo</text>
<text x="14" y="191.2">https://www.arduino.cc/en/Main/Arduino_BoardMicro</text>
<text x="14" y="193.4">https://www.sparkfun.com/products/12640</text>
<text x="14" y="195.5">https://github.com/aspro648/Leonardo</text>
</g>
</svg>
